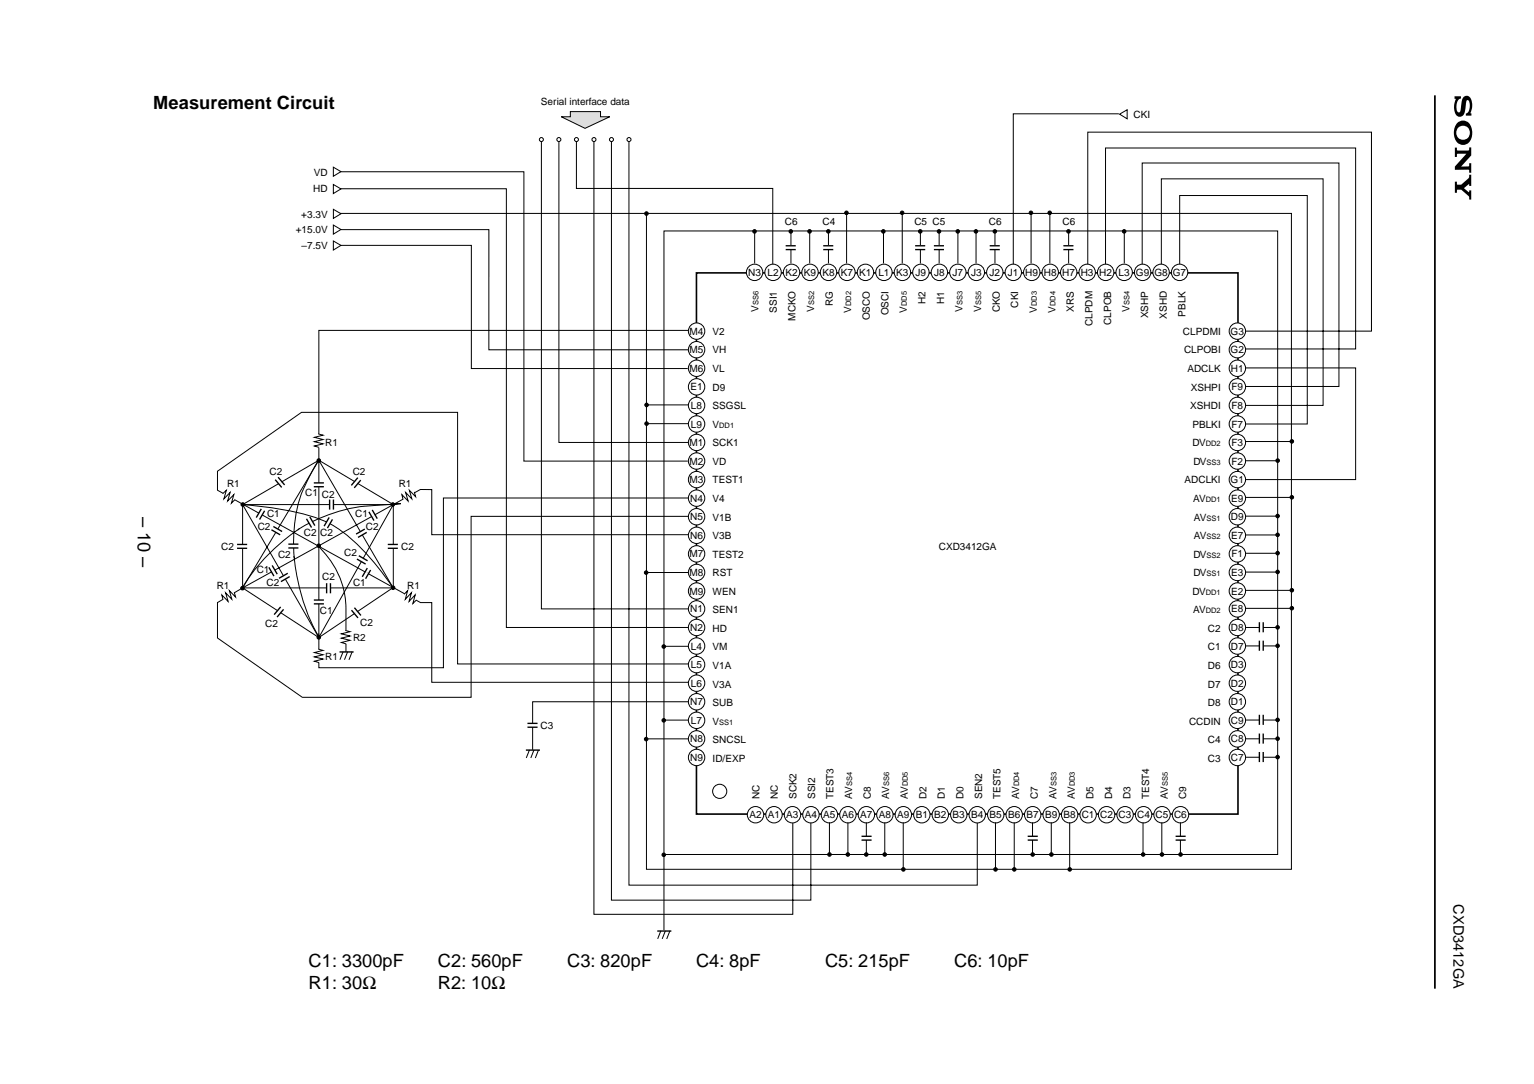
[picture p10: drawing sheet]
<svg xmlns="http://www.w3.org/2000/svg" width="297mm" height="210mm" viewBox="0 0 297 210" stroke-linecap="round" stroke-linejoin="round" font-family="sans-serif">
<path d="M277.8 18.5v172.9" fill="none" stroke="#000" stroke-width=".34"/>
<path d="M282.1 23.9a1.65 1.65 0 0 1 1.8-.4 1.65 1.65 0 0 1 1.1 1.4 2.42 2.42 0 0 1-1.4 3.1 1.94 1.94 0 0 1-2.1-2.3h.5a1.32 1.32 0 0 0 1.9 1.2 1.32 1.32 0 0 0 .2-2.3 1.32 1.32 0 0 0-2.1 .8v.3h-.5l.3-1.2zM281.7 35.2h.4l.1 .6h.7l1.5-1.4 .1-.6h.4v2.2h-.4l-.1-.3-.9 .7 .9 .8 .1-.3h.4v1.7h-.4v-.5l-1.6-1.4h-.7l-.1 .6h-.4zM281.7 28.6h.4l.1 .5 2 .1 .2-.1 .1-.6h.4v1.6l-2 2.2 1.5-.1 .1-.6h.4v1.9h-.4l-.1-.6h-2.7v-.6l2.3-2.5h-1.8l-.1 .6h-.4zM281.7 18.6h1.2v.5a1.74 1.74 0 0 0-.7 2.4 .34 .34 0 0 0 .5 .2l.2-.8a2.56 2.56 0 0 1 .8-2.3 1.24 1.24 0 0 1 1.4 1.5l-.1 .8-.3 1 .2 .1v.4h-1.1v-.4a1.76 1.76 0 0 0 .5-2.6h-.1a1.78 1.78 0 0 0-.4 1.4 1.55 1.55 0 0 1-1.2 1.8 1.78 1.78 0 0 1-1-2.2l.3-1.2-.2-.1z" fill="#000"/>
<path d="M65.2 33.3h36.2v56h31.8M65.2 36.5h32.9v85h35.2M47 97.7h29.2v16.1h-29.2zM61.6 89.3a28.1 28.1 0 0 0-4.8 16.5l.2 2.1a39.6 39.6 0 0 0 4.7 15.2M75.4 97.7l1.1-.1h-.5a39.9 39.9 0 0 0-12 1.9l-3.4 1.4-2.8 1.6a37.4 37.4 0 0 0-11 11.5M61.7 105.8a17.7 17.7 0 0 1 5.3 12.1v8.4" fill="none" stroke="#000" stroke-width=".19"/>
<circle cx="76.1" cy="113.8" r=".34" fill="#000" stroke="#000" stroke-width=".19"/>
<path d="M134.9 52.8h104.8v104.8h-104.8z" fill="none" stroke="#000" stroke-width=".32"/>
<g fill="#fff" stroke="#000" stroke-width=".19">
<circle cx="134.9" cy="117.9" r="1.59"/>
<circle cx="134.9" cy="121.5" r="1.59"/>
<circle cx="134.9" cy="125.1" r="1.59"/>
<circle cx="134.9" cy="128.7" r="1.59"/>
<circle cx="134.9" cy="132.3" r="1.59"/>
<circle cx="134.9" cy="135.9" r="1.59"/>
<circle cx="134.9" cy="139.5" r="1.59"/>
<circle cx="134.9" cy="143.1" r="1.59"/>
<circle cx="134.9" cy="146.7" r="1.59"/>
<circle cx="134.9" cy="85.7" r="1.59"/>
<circle cx="134.9" cy="89.3" r="1.59"/>
<circle cx="134.9" cy="92.9" r="1.59"/>
<circle cx="134.9" cy="96.5" r="1.59"/>
<circle cx="134.9" cy="100.1" r="1.59"/>
<circle cx="134.9" cy="103.7" r="1.59"/>
<circle cx="134.9" cy="64.1" r="1.59"/>
<circle cx="146.1" cy="52.7" r="1.59"/>
<circle cx="149.7" cy="52.7" r="1.59"/>
<circle cx="153.3" cy="52.7" r="1.59"/>
<circle cx="156.9" cy="52.7" r="1.59"/>
<circle cx="160.4" cy="52.7" r="1.59"/>
<circle cx="164" cy="52.7" r="1.59"/>
<circle cx="167.6" cy="52.7" r="1.59"/>
<circle cx="171.2" cy="52.7" r="1.59"/>
<circle cx="174.7" cy="52.7" r="1.59"/>
<circle cx="178.3" cy="52.7" r="1.59"/>
<circle cx="181.9" cy="52.7" r="1.59"/>
<circle cx="185.5" cy="52.7" r="1.59"/>
<circle cx="189.1" cy="52.7" r="1.59"/>
<circle cx="192.6" cy="52.7" r="1.59"/>
<circle cx="196.2" cy="52.7" r="1.59"/>
<circle cx="199.8" cy="52.7" r="1.59"/>
<circle cx="203.4" cy="52.7" r="1.59"/>
<circle cx="206.9" cy="52.7" r="1.59"/>
<circle cx="210.5" cy="52.7" r="1.59"/>
<circle cx="214.1" cy="52.7" r="1.59"/>
<circle cx="217.7" cy="52.7" r="1.59"/>
<circle cx="221.3" cy="52.7" r="1.59"/>
<circle cx="224.8" cy="52.7" r="1.59"/>
<circle cx="228.4" cy="52.7" r="1.59"/>
<circle cx="146.3" cy="157.8" r="1.59"/>
<circle cx="149.9" cy="157.8" r="1.59"/>
<circle cx="153.5" cy="157.8" r="1.59"/>
<circle cx="157" cy="157.8" r="1.59"/>
<circle cx="160.6" cy="157.8" r="1.59"/>
<circle cx="164.2" cy="157.8" r="1.59"/>
<circle cx="167.8" cy="157.8" r="1.59"/>
<circle cx="171.3" cy="157.8" r="1.59"/>
<circle cx="174.9" cy="157.8" r="1.59"/>
<circle cx="178.5" cy="157.8" r="1.59"/>
<circle cx="182.1" cy="157.8" r="1.59"/>
<circle cx="185.7" cy="157.8" r="1.59"/>
<circle cx="189.2" cy="157.8" r="1.59"/>
<circle cx="192.8" cy="157.8" r="1.59"/>
<circle cx="196.4" cy="157.8" r="1.59"/>
<circle cx="200" cy="157.8" r="1.59"/>
<circle cx="203.5" cy="157.8" r="1.59"/>
<circle cx="207.1" cy="157.8" r="1.59"/>
<circle cx="210.7" cy="157.8" r="1.59"/>
<circle cx="214.3" cy="157.8" r="1.59"/>
<circle cx="217.9" cy="157.8" r="1.59"/>
<circle cx="221.4" cy="157.8" r="1.59"/>
<circle cx="225" cy="157.8" r="1.59"/>
<circle cx="228.6" cy="157.8" r="1.59"/>
<circle cx="134.9" cy="67.7" r="1.59"/>
<circle cx="134.9" cy="71.3" r="1.59"/>
<circle cx="134.9" cy="74.9" r="1.59"/>
<circle cx="134.9" cy="78.5" r="1.59"/>
<circle cx="134.9" cy="82.1" r="1.59"/>
<circle cx="134.9" cy="107.3" r="1.59"/>
<circle cx="134.9" cy="110.8" r="1.59"/>
<circle cx="134.9" cy="114.4" r="1.59"/>
<circle cx="239.6" cy="117.9" r="1.59"/>
<circle cx="239.6" cy="121.5" r="1.59"/>
<circle cx="239.6" cy="125.1" r="1.59"/>
<circle cx="239.6" cy="128.7" r="1.59"/>
<circle cx="239.6" cy="132.3" r="1.59"/>
<circle cx="239.6" cy="135.9" r="1.59"/>
<circle cx="239.6" cy="139.5" r="1.59"/>
<circle cx="239.6" cy="143.1" r="1.59"/>
<circle cx="239.6" cy="146.7" r="1.59"/>
<circle cx="239.6" cy="85.7" r="1.59"/>
<circle cx="239.6" cy="89.3" r="1.59"/>
<circle cx="239.6" cy="92.9" r="1.59"/>
<circle cx="239.6" cy="96.5" r="1.59"/>
<circle cx="239.6" cy="100.1" r="1.59"/>
<circle cx="239.6" cy="103.7" r="1.59"/>
<circle cx="239.6" cy="64.1" r="1.59"/>
<circle cx="239.6" cy="67.7" r="1.59"/>
<circle cx="239.6" cy="71.3" r="1.59"/>
<circle cx="239.6" cy="74.9" r="1.59"/>
<circle cx="239.6" cy="78.5" r="1.59"/>
<circle cx="239.6" cy="82.1" r="1.59"/>
<circle cx="239.6" cy="107.3" r="1.59"/>
<circle cx="239.6" cy="110.8" r="1.59"/>
<circle cx="239.6" cy="114.4" r="1.59"/>
</g>
<circle cx="139.4" cy="153.2" r="1.37" fill="none" stroke="#000" stroke-width=".19"/>
<g fill="#000" stroke="#000" stroke-width=".19">
<circle cx="47" cy="97.7" r=".34"/>
<circle cx="61.7" cy="89.2" r=".34"/>
<circle cx="76.1" cy="97.7" r=".34"/>
<circle cx="47" cy="113.9" r=".34"/>
<circle cx="61.7" cy="105.7" r=".34"/>
<circle cx="61.7" cy="123.4" r=".34"/>
</g>
<path d="M65.9 126.2h2.4z" fill="#fff" stroke="#000" stroke-width=".27"/>
<g fill="#fff" stroke="#000" stroke-width=".19">
<path d="M66.4 126.3l-.5 1.4z"/>
<path d="M67.3 126.3l-.6 1.4z"/>
<path d="M68.2 126.3l-.6 1.4z"/>
</g>
<path d="M65.2 41.3h184.9v127h-124.9v-126.8M65.9 47.5h25.4v23.9h41.9M66 44.5h28.7v23.2h38.6M133.3 64h-71.6v25.1l-14.7 24.7 29.2-16.1-14.5-8.6-14.7 8.6 14.7 25.8v-34.4l14.4 24.7-14.4 9.7-14.7-9.7-4.9 2.9v6.8l16.4 11.5h32.7v-35h42.1M133.3 103.5h-49.7v-8.7h-2.2l-5.2 2.9-14.5 25.8" fill="none" stroke="#000" stroke-width=".19"/>
<g fill="#fff" stroke="#000" stroke-width=".19">
<path d="M64.6 46.7l1.4 .8-1.4 .9z"/>
<path d="M64.6 43.6l1.4 .8-1.4 .9z"/>
<path d="M64.6 40.5l1.4 .9-1.4 .9z"/>
<path d="M64.6 35.7l1.4 .9-1.4 .9z"/>
<path d="M64.6 32.4l1.4 .8-1.4 .9z"/>
</g>
<path d="M108.7 22.6h1.7v-1h5.9v1h1.8l-4.8 2.3z" fill="#dedede"/>
<path d="M108.7 22.6h1.7v-1h5.9v1h1.8l-4.8 2.3zM133.3 96.4h-47.4v32.9h-24.2v-6.5M133.3 128.6h-44.7v-48.8h-30.2l-16.3 11.5v3.6l39.3 21.8h2.2v15.4h49.7" fill="none" stroke="#000" stroke-width=".19"/>
<path d="M61.4 84.1h.7v2.5h-.7z" fill="#fff"/>
<path d="M61.7 84l.9 .3-1.7 .4 1.7 .4-1.7 .4 1.7 .4-1.7 .5 .8 .2" fill="none" stroke="#000" stroke-width=".19"/>
<path d="M77.9 96.4l2.2-1.3 .3 .5-2.2 1.3z" fill="#fff"/>
<path d="M80.2 95.3l.3 .9-1.2-1.3 .4 1.7-1.2-1.2 .5 1.6-1.2-1.2 .2 .8" fill="none" stroke="#000" stroke-width=".19"/>
<path d="M43.3 95.3l2.2 1.3-.3 .5-2.2-1.3z" fill="#fff"/>
<path d="M43.2 95.5l.6-.6-.4 1.7 1.2-1.2-.5 1.6 1.2-1.2-.5 1.6 .6-.6" fill="none" stroke="#000" stroke-width=".19"/>
<path d="M61.4 125.7h.7v2.6h-.7z" fill="#fff"/>
<path d="M61.7 125.7l.9 .2-1.7 .5 1.7 .4-1.7 .4 1.7 .4-1.7 .4 .8 .3" fill="none" stroke="#000" stroke-width=".19"/>
<path d="M66.7 122.1h.6v2.6h-.6z" fill="#fff"/>
<path d="M66.9 122.1l.9 .2-1.7 .4 1.7 .5-1.7 .4 1.7 .4-1.7 .4 .8 .3" fill="none" stroke="#000" stroke-width=".19"/>
<path d="M78.5 114.7l2.2 1.3-.3 .5-2.2-1.2z" fill="#fff"/>
<path d="M78.3 115l.6-.6-.4 1.6 1.2-1.2-.5 1.6 1.2-1.2-.5 1.7 .7-.7" fill="none" stroke="#000" stroke-width=".19"/>
<path d="M43 115.8l2.2-1.3 .3 .6-2.2 1.3z" fill="#fff"/>
<path d="M45.4 114.8l.2 .8-1.2-1.2 .5 1.6-1.2-1.2 .5 1.7-1.2-1.3 .2 .9" fill="none" stroke="#000" stroke-width=".19"/>
<path d="M46.7 105.5h.4v.7h-.4z" fill="#fff"/>
<path d="M45.9 105.4h2M45.9 106.2h2" fill="none" stroke="#000" stroke-width=".27"/>
<path d="M61.5 116.2h.5v.7h-.5z" fill="#fff"/>
<path d="M60.8 116.2h1.9M60.8 116.9h1.9" fill="none" stroke="#000" stroke-width=".27"/>
<path d="M68.9 93.1l.5 .4-.3 .4-.5-.5z" fill="#fff"/>
<path d="M69.3 92.5l-1.3 1.5M69.9 93l-1.3 1.5" fill="none" stroke="#000" stroke-width=".27"/>
<path d="M50.3 99.2l.6 .3-.2 .4-.6-.3z" fill="#fff"/>
<path d="M50.6 98.5l-1 1.7M51.2 98.9l-.9 1.7" fill="none" stroke="#000" stroke-width=".27"/>
<path d="M70.8 110.7l.6 .3-.2 .4-.6-.3z" fill="#fff"/>
<path d="M71.1 110l-1 1.7M71.8 110.4l-1 1.7" fill="none" stroke="#000" stroke-width=".27"/>
<path d="M52.5 110.5l.6-.3 .2 .3-.6 .4z" fill="#fff"/>
<path d="M52.1 109.9l.9 1.7M52.7 109.5l1 1.7" fill="none" stroke="#000" stroke-width=".27"/>
<path d="M71.9 99.7l.6-.3 .2 .4-.6 .3z" fill="#fff"/>
<path d="M71.4 99.1l1 1.7M72.1 98.7l1 1.7" fill="none" stroke="#000" stroke-width=".27"/>
<path d="M59.8 101.1l.6-.4 .2 .4-.6 .4z" fill="#fff"/>
<path d="M59.3 100.5l1 1.6M60 100.1l1 1.7" fill="none" stroke="#000" stroke-width=".27"/>
<path d="M53.9 118.1l.6 .5-.3 .3-.6-.4z" fill="#fff"/>
<path d="M54.3 117.5l-1.2 1.5M54.9 118l-1.2 1.5" fill="none" stroke="#000" stroke-width=".27"/>
<path d="M53.8 93.4l.6-.4 .3 .3-.6 .5z" fill="#fff"/>
<path d="M53.3 92.9l1.2 1.5M53.9 92.4l1.2 1.5" fill="none" stroke="#000" stroke-width=".27"/>
<path d="M68.6 118.7l.5-.4 .3 .3-.5 .4z" fill="#fff"/>
<path d="M68.1 118.2l1.2 1.4M68.6 117.7l1.3 1.5" fill="none" stroke="#000" stroke-width=".27"/>
<path d="M61.5 93.6h.5v.7h-.5z" fill="#fff"/>
<path d="M60.8 93.5h1.9M60.8 94.2h1.9" fill="none" stroke="#000" stroke-width=".27"/>
<path d="M63.9 97.5h.7v.4h-.7z" fill="#fff"/>
<path d="M63.8 96.7v2M64.6 96.7v2" fill="none" stroke="#000" stroke-width=".27"/>
<path d="M53.6 102.3l.4 .2-.4 .6-.4-.2z" fill="#fff"/>
<path d="M52.6 102.6l1.7 1M52.9 101.9l1.7 1" fill="none" stroke="#000" stroke-width=".27"/>
<path d="M69.6 103.1l.4-.2 .4 .6-.4 .2z" fill="#fff"/>
<path d="M70.6 102.4l-1.6 1M71 103.1l-1.7 1" fill="none" stroke="#000" stroke-width=".27"/>
<path d="M70.1 108l.4 .2-.3 .6-.4-.2z" fill="#fff"/>
<path d="M69.1 108.3l1.7 .9M69.5 107.6l1.7 1" fill="none" stroke="#000" stroke-width=".27"/>
<path d="M54.7 111.7l.4-.3 .3 .6-.4 .3z" fill="#fff"/>
<path d="M55.7 111l-1.7 1M56.1 111.6l-1.7 1" fill="none" stroke="#000" stroke-width=".27"/>
<path d="M63.3 113.7h.7v.4h-.7z" fill="#fff"/>
<path d="M63.2 112.9v2M64 112.9v2" fill="none" stroke="#000" stroke-width=".27"/>
<path d="M75.9 105.5h.4v.7h-.4z" fill="#fff"/>
<path d="M75.1 105.4h1.9M75.1 106.2h1.9" fill="none" stroke="#000" stroke-width=".27"/>
<path d="M56.6 105.4h.5v.7h-.5z" fill="#fff"/>
<path d="M55.8 105.4h2M55.8 106.1h2" fill="none" stroke="#000" stroke-width=".27"/>
<path d="M47 97.7a56.7 56.7 0 0 1 15.9 3.2 30 30 0 0 1 10.2 8.8l3 4.1" fill="none" stroke="#000" stroke-width=".19"/>
<path d="M63.4 100.9l.6 .3-.2 .4-.6-.4z" fill="#fff"/>
<path d="M63.7 100.2l-.9 1.7M64.4 100.6l-1 1.7" fill="none" stroke="#000" stroke-width=".27"/>
<g fill="none" stroke="#000" stroke-width=".19">
<path d="M104.8 27v90.9h28.5M108.2 26.8v58.9h25.1M111.6 27v9.5h38v14.7M115 26.9v150.1h38.5v-17.7M118.4 26.9v147.4h38.6v-15M121.8 26.9v144.5h67.4v-12.1M125.4 78.4h7.9M125.4 82h7.9M125.4 110.9h7.9M128.6 139.4h4.7M128.6 125.1h4.7M133.3 135.9h-30.2v9.3"/>
<path d="M125.4 143.1h7.9M128.6 165.5h118.8v-120.8h-118.8v135.4"/>
</g>
<g fill="#fff" stroke="#000" stroke-width=".27">
<path d="M102 145.3h2.4z"/>
<path d="M127.4 180.3h2.5z"/>
</g>
<g fill="#fff" stroke="#000" stroke-width=".19">
<path d="M102.5 145.3l-.6 1.4z"/>
<path d="M103.4 145.3l-.6 1.4z"/>
<path d="M104.2 145.3l-.5 1.4z"/>
<path d="M127.9 180.3l-.5 1.4z"/>
<path d="M128.8 180.3l-.5 1.4z"/>
<path d="M129.7 180.4l-.6 1.3z"/>
</g>
<path d="M102.9 140.1h.5v.7h-.5z" fill="#fff"/>
<path d="M102.1 140.1h2M102.1 140.8h2" fill="none" stroke="#000" stroke-width=".27"/>
<g fill="#000" stroke="#000" stroke-width=".19">
<path d="M160.6 159.3v6.2zM164.2 159.3v6.2zM167.8 159.3v6.2zM171.3 159.3v6.2zM174.9 159.3v9zM192.8 159.3v9.2zM196.4 159.3v9.2zM207.1 159.3v9.2z"/>
<circle cx="125.2" cy="41.4" r=".34"/>
<circle cx="125.2" cy="78.4" r=".34"/>
<circle cx="125.2" cy="82" r=".34"/>
<circle cx="125.1" cy="110.9" r=".34"/>
<circle cx="128.5" cy="125.2" r=".34"/>
<circle cx="128.5" cy="139.5" r=".34"/>
<circle cx="125.1" cy="143.1" r=".34"/>
<circle cx="128.5" cy="165.5" r=".34"/>
<circle cx="160.6" cy="165.5" r=".34"/>
<circle cx="164.2" cy="165.5" r=".34"/>
<circle cx="167.7" cy="165.5" r=".34"/>
<circle cx="171.3" cy="165.5" r=".34"/>
<circle cx="174.9" cy="168.3" r=".34"/>
<circle cx="192.8" cy="168.3" r=".34"/>
<circle cx="196.4" cy="168.3" r=".34"/>
<circle cx="207.1" cy="168.3" r=".34"/>
</g>
<path d="M167.6 162h.4v.7h-.4z" fill="#fff"/>
<path d="M166.8 161.9h2M166.8 162.7h2" fill="none" stroke="#000" stroke-width=".27"/>
<g fill="#000" stroke="#000" stroke-width=".19">
<path d="M199.9 159.3v6.2zM203.6 159.3v6.2zM221.3 159.3v6.2zM225 159.3v6.2z"/>
<circle cx="200" cy="165.5" r=".34"/>
<circle cx="203.6" cy="165.5" r=".34"/>
<circle cx="221.4" cy="165.5" r=".34"/>
<circle cx="225" cy="165.5" r=".34"/>
</g>
<path d="M199.8 162h.4v.7h-.4z" fill="#fff"/>
<path d="M199 161.9h2M199 162.7h2" fill="none" stroke="#000" stroke-width=".27"/>
<g fill="#000" stroke="#000" stroke-width=".19">
<path d="M228.6 159.3v6.2z"/>
<circle cx="228.6" cy="165.5" r=".34"/>
</g>
<path d="M228.4 162h.5v.7h-.5z" fill="#fff"/>
<path d="M227.6 161.9h2M227.6 162.7h2" fill="none" stroke="#000" stroke-width=".27"/>
<g fill="#000" stroke="#000" stroke-width=".19">
<path d="M241.3 146.6h6.1z"/>
<circle cx="247.4" cy="146.6" r=".34"/>
</g>
<path d="M243.9 146.3h.7v.5h-.7z" fill="#fff"/>
<path d="M243.9 145.6v2M244.6 145.6v2" fill="none" stroke="#000" stroke-width=".27"/>
<g fill="#000" stroke="#000" stroke-width=".19">
<path d="M241.3 143.1h6.1z"/>
<circle cx="247.4" cy="143" r=".34"/>
</g>
<path d="M243.9 142.8h.7v.4h-.7z" fill="#fff"/>
<path d="M243.9 142v2M244.6 142v2" fill="none" stroke="#000" stroke-width=".27"/>
<g fill="#000" stroke="#000" stroke-width=".19">
<path d="M241.3 139.4h6.1z"/>
<circle cx="247.4" cy="139.4" r=".34"/>
</g>
<path d="M243.9 139.1h.7v.5h-.7z" fill="#fff"/>
<path d="M243.9 138.4v2M244.6 138.4v2" fill="none" stroke="#000" stroke-width=".27"/>
<g fill="#000" stroke="#000" stroke-width=".19">
<path d="M241.3 96.3h8.9zM241.3 89.2h6.1zM241.3 85.5h8.9zM241.3 117.8h8.9zM241.3 114.3h8.9zM241.3 125.1h6.1z"/>
<circle cx="247.4" cy="89.2" r=".34"/>
<circle cx="250.1" cy="96.3" r=".34"/>
<circle cx="250.1" cy="85.5" r=".34"/>
<circle cx="250.1" cy="117.8" r=".34"/>
<circle cx="250.1" cy="114.3" r=".34"/>
<circle cx="247.4" cy="125" r=".34"/>
</g>
<path d="M243.9 124.8h.7v.4h-.7z" fill="#fff"/>
<path d="M243.9 124.1v1.9M244.6 124.1v1.9" fill="none" stroke="#000" stroke-width=".27"/>
<g fill="#000" stroke="#000" stroke-width=".19">
<path d="M241.3 99.9h6.1zM241.3 110.8h6.1zM241.3 107.1h6.1zM241.3 103.6h6.1zM241.3 121.5h6.1z"/>
<circle cx="247.4" cy="99.9" r=".34"/>
<circle cx="247.4" cy="107.1" r=".34"/>
<circle cx="247.4" cy="110.7" r=".34"/>
<circle cx="247.4" cy="103.6" r=".34"/>
<circle cx="247.4" cy="121.5" r=".34"/>
</g>
<path d="M243.9 121.2h.7v.5h-.7z" fill="#fff"/>
<path d="M243.9 120.5v1.9M244.6 120.5v1.9" fill="none" stroke="#000" stroke-width=".27"/>
<path d="M241.2 71.2h21.3v21.7h-21.3" fill="none" stroke="#000" stroke-width=".19"/>
<g fill="#000" stroke="#000" stroke-width=".19">
<path d="M206.9 44.8v6.1zM217.7 44.8v6.1z"/>
<circle cx="206.9" cy="44.8" r=".34"/>
<circle cx="217.7" cy="44.8" r=".34"/>
</g>
<path d="M206.6 47.6h.5v.7h-.5z" fill="#fff"/>
<path d="M205.9 48.3h2M205.9 47.6h2" fill="none" stroke="#000" stroke-width=".27"/>
<g fill="#000" stroke="#000" stroke-width=".19">
<path d="M192.7 44.8v6.1z"/>
<circle cx="192.6" cy="44.8" r=".34"/>
</g>
<path d="M192.4 47.6h.4v.7h-.4z" fill="#fff"/>
<path d="M191.6 48.3h2M191.6 47.6h2" fill="none" stroke="#000" stroke-width=".27"/>
<g fill="#000" stroke="#000" stroke-width=".19">
<path d="M181.9 44.8v6.1z"/>
<circle cx="181.8" cy="44.8" r=".34"/>
</g>
<path d="M181.6 47.6h.4v.7h-.4z" fill="#fff"/>
<path d="M180.8 48.3h2M180.8 47.6h2" fill="none" stroke="#000" stroke-width=".27"/>
<g fill="#000" stroke="#000" stroke-width=".19">
<path d="M178.2 44.8v6.1z"/>
<circle cx="178.2" cy="44.8" r=".34"/>
</g>
<path d="M177.9 47.6h.5v.7h-.5z" fill="#fff"/>
<path d="M177.2 48.3h2M177.2 47.6h2" fill="none" stroke="#000" stroke-width=".27"/>
<g fill="#000" stroke="#000" stroke-width=".19">
<path d="M160.4 44.8v6.1z"/>
<circle cx="160.4" cy="44.8" r=".34"/>
</g>
<path d="M160.1 47.6h.5v.7h-.5z" fill="#fff"/>
<path d="M159.4 48.3h2M159.4 47.6h2" fill="none" stroke="#000" stroke-width=".27"/>
<g fill="#000" stroke="#000" stroke-width=".19">
<path d="M146.1 44.8v6.1zM153.2 44.8v6.1zM156.8 44.8v6.1zM163.9 41.3v9.6zM171.1 44.8v6.1zM174.7 41.3v9.6zM185.5 44.8v6.1zM189 44.8v6.1zM199.7 41.3v9.6zM203.3 41.3v9.6z"/>
<circle cx="146.1" cy="44.8" r=".34"/>
<circle cx="153.1" cy="44.8" r=".34"/>
<circle cx="156.8" cy="44.8" r=".34"/>
<circle cx="163.9" cy="41.2" r=".34"/>
<circle cx="171" cy="44.8" r=".34"/>
<circle cx="174.7" cy="41.2" r=".34"/>
<circle cx="185.5" cy="44.8" r=".34"/>
<circle cx="189" cy="44.8" r=".34"/>
<circle cx="199.6" cy="41.2" r=".34"/>
<circle cx="203.3" cy="41.2" r=".34"/>
</g>
<path d="M152.9 47.6h.4v.7h-.4z" fill="#fff"/>
<path d="M152.1 48.3h2M152.1 47.6h2" fill="none" stroke="#000" stroke-width=".27"/>
<path d="M216.6 22h-20.4v29.2" fill="none" stroke="#000" stroke-width=".19"/>
<path d="M216.8 22.1l1.5-.8v1.7z" fill="#fff" stroke="#000" stroke-width=".19"/>
<path d="M210.6 51.2v-25.6h55v38.5h-24.4M214.1 51.2v-22.5h48.4v38.9h-21.3M221.2 51.2v-19.6h38.1v43.2h-18.1M224.9 51.2v-16.6h31.3v43.9h-15M228.4 51.2v-13.3h24.7v44.2h-11.9" fill="none" stroke="#000" stroke-width=".19"/>
<g fill="#fff" stroke="#000" stroke-width=".19">
<circle cx="104.8" cy="27" r=".39"/>
<circle cx="108.2" cy="27" r=".39"/>
<circle cx="111.6" cy="27" r=".39"/>
<circle cx="115" cy="27" r=".39"/>
<circle cx="118.4" cy="27" r=".39"/>
<circle cx="121.8" cy="27" r=".39"/>
</g>
<g font-size="3.5">
<text x="29.7" y="21.2">Measurement Circuit</text>
<text x="26.7" y="100" transform="rotate(90 26.7 100)">– 10 –</text>
<text x="59.8" y="187.2">C1: 3300pF</text>
<text x="59.8" y="191.5">R1: 30Ω</text>
<text x="84.8" y="191.5">R2: 10Ω</text>
<text x="84.8" y="187.2">C2: 560pF</text>
<text x="109.8" y="187.2">C3: 820pF</text>
<text x="134.8" y="187.2">C4: 8pF</text>
<text x="159.8" y="187.2">C5: 215pF</text>
<text x="184.8" y="187.2">C6: 10pF</text>
</g>
<text font-size="2.8" x="281.4" y="175.1" transform="rotate(90 281.4 175.1)">CXD3412GA</text>
<g font-size="1.9">
<text x="104.8" y="20.3">Serial interface data</text>
<text x="219.5" y="22.8">CKI</text>
<text x="60.8" y="34">VD</text>
<text x="60.7" y="37.3">HD</text>
<text x="57.3" y="45.2">+15.0V</text>
<text x="58.3" y="42.2">+3.3V</text>
<text x="152" y="43.6">C6</text>
<text x="159.3" y="43.6">C4</text>
<text x="177.1" y="43.6">C5 C5</text>
<text x="191.5" y="43.6">C6</text>
<text x="205.8" y="43.6">C6</text>
<text x="58.4" y="48.2">–7.5V</text>
<text x="144.9" y="53.4">N3 L2 K2 K9 K8 K7 K1 L1 K3</text>
<text x="177.3" y="53.4">J9</text>
<text x="180.9" y="53.4">J8</text>
<text x="184.4" y="53.4">J7</text>
<text x="188" y="53.4">J3</text>
<text x="191.6" y="53.4">J2</text>
<text x="195.2" y="53.4">J1 H9 H8 H7 H3 H2 L3 G9 G8 G7</text>
<text x="161.2" y="59.3" transform="rotate(-90 161.2 59.3)">RG</text>
<text x="179.2" y="58.8" transform="rotate(-90 179.2 58.8)">H2</text>
<text x="182.8" y="58.8" transform="rotate(-90 182.8 58.8)">H1</text>
<text x="197.2" y="59.6" transform="rotate(-90 197.2 59.6)">CKI</text>
<text x="133.5" y="64.8">M4</text>
<text x="138" y="64.8">V2</text>
<text x="146.9" y="60.4" transform="rotate(-90 146.9 60.4)">V</text>
<text x="150.5" y="60.5" transform="rotate(-90 150.5 60.5)">SSI1</text>
<text x="154" y="62.1" transform="rotate(-90 154 62.1)">MCKO</text>
<text x="157.6" y="60.4" transform="rotate(-90 157.6 60.4)">V</text>
<text x="164.8" y="60.5" transform="rotate(-90 164.8 60.5)">V</text>
<text x="168.4" y="62.1" transform="rotate(-90 168.4 62.1)">OSCO</text>
<text x="172" y="61.1" transform="rotate(-90 172 61.1)">OSCI</text>
<text x="175.6" y="60.5" transform="rotate(-90 175.6 60.5)">V</text>
<text x="186.4" y="60.4" transform="rotate(-90 186.4 60.4)">V</text>
<text x="190" y="60.4" transform="rotate(-90 190 60.4)">V</text>
<text x="193.6" y="60.5" transform="rotate(-90 193.6 60.5)">CKO</text>
<text x="200.8" y="60.5" transform="rotate(-90 200.8 60.5)">V</text>
<text x="204.4" y="60.5" transform="rotate(-90 204.4 60.5)">V</text>
<text x="208" y="60.3" transform="rotate(-90 208 60.3)">XRS</text>
<text x="211.6" y="63.1" transform="rotate(-90 211.6 63.1)">CLPDM</text>
<text x="215.2" y="62.9" transform="rotate(-90 215.2 62.9)">CLPOB</text>
<text x="218.7" y="60.4" transform="rotate(-90 218.7 60.4)">V</text>
<text x="222.3" y="61.6" transform="rotate(-90 222.3 61.6)">XSHP</text>
<text x="225.9" y="61.7" transform="rotate(-90 225.9 61.7)">XSHD</text>
<text x="229.1" y="64.8">CLPDMI</text>
<text x="229.5" y="61.3" transform="rotate(-90 229.5 61.3)">PBLK</text>
<text x="238.3" y="64.8">G3</text>
<text x="133.5" y="68.4">M5</text>
<text x="133.5" y="72">M6</text>
<text x="138" y="68.4">VH</text>
<text x="229.3" y="68.4">CLPOBI</text>
<text x="238.3" y="68.4">G2</text>
<text x="238.4" y="72">H1</text>
<text x="133.7" y="75.6">E1</text>
<text x="138" y="72">VL</text>
<text x="138" y="75.6">D9</text>
<text x="229.9" y="72">ADCLK</text>
<text x="230.6" y="75.6">XSHPI</text>
<text x="238.5" y="75.6">F9</text>
<text x="133.8" y="79.2">L8</text>
<text x="133.8" y="82.8">L9</text>
<text x="138" y="79.2">SSGSL</text>
<text x="138" y="82.8">V</text>
<text x="230.5" y="79.2">XSHDI</text>
<text x="230.9" y="82.8">PBLKI</text>
<text x="238.5" y="79.2">F8</text>
<text x="238.5" y="82.8">F7</text>
<text x="63" y="86.3">R1</text>
<text x="133.5" y="86.4">M1</text>
<text x="133.5" y="90">M2</text>
<text x="138" y="86.4">SCK1</text>
<text x="230.9" y="86.4">DV</text>
<text x="238.5" y="86.4">F3</text>
<text x="238.5" y="90">F2</text>
<text x="44" y="94.2">R1</text>
<text x="52.2" y="91.9">C2</text>
<text x="68.3" y="91.9">C2</text>
<text x="77.2" y="94.2">R1</text>
<text x="133.5" y="93.6">M3</text>
<text x="138" y="90">VD</text>
<text x="138" y="93.6">TEST1</text>
<text x="229.4" y="93.6">ADCLKI</text>
<text x="231.1" y="90">DV</text>
<text x="238.3" y="93.6">G1</text>
<text x="51.7" y="100.2">C1</text>
<text x="59.1" y="96.1">C1</text>
<text x="62.3" y="96.4">C2</text>
<text x="68.8" y="100.1">C1</text>
<text x="133.6" y="97.2">N4</text>
<text x="133.6" y="100.7">N5</text>
<text x="138" y="97.2">V4</text>
<text x="138" y="100.8">V1B</text>
<text x="231" y="97.2">AV</text>
<text x="231.2" y="100.8">AV</text>
<text x="238.4" y="100.7">D9</text>
<text x="238.4" y="97.2">E9</text>
<text x="42.8" y="106.4">C2</text>
<text x="49.9" y="102.6">C2</text>
<text x="53.8" y="108">C2</text>
<text x="58.9" y="103.8">C2</text>
<text x="62" y="103.9">C2</text>
<text x="66.7" y="107.7">C2</text>
<text x="70.9" y="102.7">C2</text>
<text x="77.7" y="106.4">C2</text>
<text x="133.5" y="107.9">M7</text>
<text x="133.6" y="104.3">N6</text>
<text x="138" y="104.4">V3B</text>
<text x="138" y="108">TEST2</text>
<text x="181.8" y="106.4">CXD3412GA</text>
<text x="231.1" y="108">DV</text>
<text x="231.2" y="104.4">AV</text>
<text x="238.4" y="104.3">E7</text>
<text x="238.5" y="107.9">F1</text>
<text x="42" y="114">R1</text>
<text x="49.7" y="111">C1</text>
<text x="51.6" y="113.5">C2</text>
<text x="62.4" y="112.3">C2</text>
<text x="68.4" y="113.5">C1</text>
<text x="78.8" y="114">R1</text>
<text x="133.5" y="111.5">M8</text>
<text x="138" y="111.6">RST</text>
<text x="231.1" y="111.6">DV</text>
<text x="238.4" y="111.5">E3</text>
<text x="62" y="118.8">C1</text>
<text x="133.5" y="115.1">M9</text>
<text x="133.6" y="118.6">N1</text>
<text x="138" y="115.2">WEN</text>
<text x="138" y="118.8">SEN1</text>
<text x="230.9" y="115.2">DV</text>
<text x="231" y="118.8">AV</text>
<text x="238.4" y="118.6">E8</text>
<text x="238.4" y="115.1">E2</text>
<text x="51.4" y="121.4">C2</text>
<text x="68.4" y="124.2">R2</text>
<text x="69.8" y="121.3">C2</text>
<text x="133.6" y="122.2">N2</text>
<text x="133.8" y="125.8">L4</text>
<text x="138" y="122.4">HD</text>
<text x="138" y="126">VM</text>
<text x="233.9" y="122.4">C2</text>
<text x="233.9" y="126">C1</text>
<text x="238.4" y="122.2">D8</text>
<text x="238.4" y="125.8">D7</text>
<text x="63" y="127.8">R1</text>
<text x="133.8" y="129.4">L5</text>
<text x="138" y="129.5">V1A</text>
<text x="233.9" y="129.5">D6</text>
<text x="238.4" y="129.4">D3</text>
<text x="133.6" y="136.6">N7</text>
<text x="133.8" y="133">L6</text>
<text x="138" y="133.1">V3A</text>
<text x="138" y="136.7">SUB</text>
<text x="233.9" y="133.1">D7</text>
<text x="233.9" y="136.7">D8</text>
<text x="238.4" y="133">D2</text>
<text x="238.4" y="136.6">D1</text>
<text x="104.7" y="141.2">C3</text>
<text x="133.6" y="143.8">N8</text>
<text x="133.8" y="140.2">L7</text>
<text x="138" y="140.3">V</text>
<text x="138" y="143.9">SNCSL</text>
<text x="230.3" y="140.3">CCDIN</text>
<text x="233.9" y="143.9">C4</text>
<text x="238.4" y="140.2">C9</text>
<text x="238.4" y="143.8">C8</text>
<text x="133.6" y="147.4">N9</text>
<text x="138" y="147.5">ID/EXP</text>
<text x="233.9" y="147.5">C3</text>
<text x="238.4" y="147.4">C7</text>
<text x="147" y="154.7" transform="rotate(-90 147 154.7)">NC</text>
<text x="150.6" y="154.7" transform="rotate(-90 150.6 154.7)">NC</text>
<text x="154.2" y="154.7" transform="rotate(-90 154.2 154.7)">SCK2</text>
<text x="157.8" y="154.7" transform="rotate(-90 157.8 154.7)">SSI2</text>
<text x="161.4" y="154.7" transform="rotate(-90 161.4 154.7)">TEST3</text>
<text x="165" y="154.7" transform="rotate(-90 165 154.7)">AV</text>
<text x="168.6" y="154.7" transform="rotate(-90 168.6 154.7)">C8</text>
<text x="172.2" y="154.7" transform="rotate(-90 172.2 154.7)">AV</text>
<text x="175.8" y="154.7" transform="rotate(-90 175.8 154.7)">AV</text>
<text x="179.4" y="154.7" transform="rotate(-90 179.4 154.7)">D2</text>
<text x="183" y="154.7" transform="rotate(-90 183 154.7)">D1</text>
<text x="186.6" y="154.7" transform="rotate(-90 186.6 154.7)">D0</text>
<text x="190.2" y="154.7" transform="rotate(-90 190.2 154.7)">SEN2</text>
<text x="193.8" y="154.7" transform="rotate(-90 193.8 154.7)">TEST5</text>
<text x="197.4" y="154.7" transform="rotate(-90 197.4 154.7)">AV</text>
<text x="201" y="154.7" transform="rotate(-90 201 154.7)">C7</text>
<text x="204.5" y="154.7" transform="rotate(-90 204.5 154.7)">AV</text>
<text x="208.1" y="154.7" transform="rotate(-90 208.1 154.7)">AV</text>
<text x="211.7" y="154.7" transform="rotate(-90 211.7 154.7)">D5</text>
<text x="215.3" y="154.7" transform="rotate(-90 215.3 154.7)">D4</text>
<text x="218.9" y="154.7" transform="rotate(-90 218.9 154.7)">D3</text>
<text x="222.5" y="154.7" transform="rotate(-90 222.5 154.7)">TEST4</text>
<text x="226.1" y="154.7" transform="rotate(-90 226.1 154.7)">AV</text>
<text x="229.7" y="154.7" transform="rotate(-90 229.7 154.7)">C9</text>
<text x="145.1" y="158.5">A2 A1 A3 A4 A5 A6 A7 A8 A9 B1 B2 B3 B4 B5 B6 B7 B9 B8 C1 C2 C3 C4 C5 C6</text>
</g>
<g font-size="1.5">
<text x="146.9" y="59.1" transform="rotate(-90 146.9 59.1)">SS6</text>
<text x="157.6" y="59.1" transform="rotate(-90 157.6 59.1)">SS2</text>
<text x="164.8" y="59.3" transform="rotate(-90 164.8 59.3)">DD2</text>
<text x="175.6" y="59.3" transform="rotate(-90 175.6 59.3)">DD5</text>
<text x="186.4" y="59.1" transform="rotate(-90 186.4 59.1)">SS3</text>
<text x="190" y="59.1" transform="rotate(-90 190 59.1)">SS5</text>
<text x="200.8" y="59.3" transform="rotate(-90 200.8 59.3)">DD3</text>
<text x="204.4" y="59.3" transform="rotate(-90 204.4 59.3)">DD4</text>
<text x="218.7" y="59.1" transform="rotate(-90 218.7 59.1)">SS4</text>
<text x="139.3" y="82.8">DD1</text>
<text x="233.5" y="86.4">DD2</text>
<text x="233.6" y="90">SS3</text>
<text x="233.5" y="97.2">DD1</text>
<text x="233.6" y="100.8">SS1</text>
<text x="233.6" y="104.4">SS2</text>
<text x="233.6" y="108">SS2</text>
<text x="233.6" y="111.6">SS1</text>
<text x="233.5" y="118.8">DD2</text>
<text x="233.5" y="115.2">DD1</text>
<text x="139.3" y="140.3">SS1</text>
<text x="165" y="152.3" transform="rotate(-90 165 152.3)">SS4</text>
<text x="172.2" y="152.3" transform="rotate(-90 172.2 152.3)">SS6</text>
<text x="175.8" y="152.3" transform="rotate(-90 175.8 152.3)">DD5</text>
<text x="197.4" y="152.3" transform="rotate(-90 197.4 152.3)">DD4</text>
<text x="204.5" y="152.3" transform="rotate(-90 204.5 152.3)">SS3</text>
<text x="208.1" y="152.3" transform="rotate(-90 208.1 152.3)">DD3</text>
<text x="226.1" y="152.3" transform="rotate(-90 226.1 152.3)">SS5</text>
</g>
</svg>
